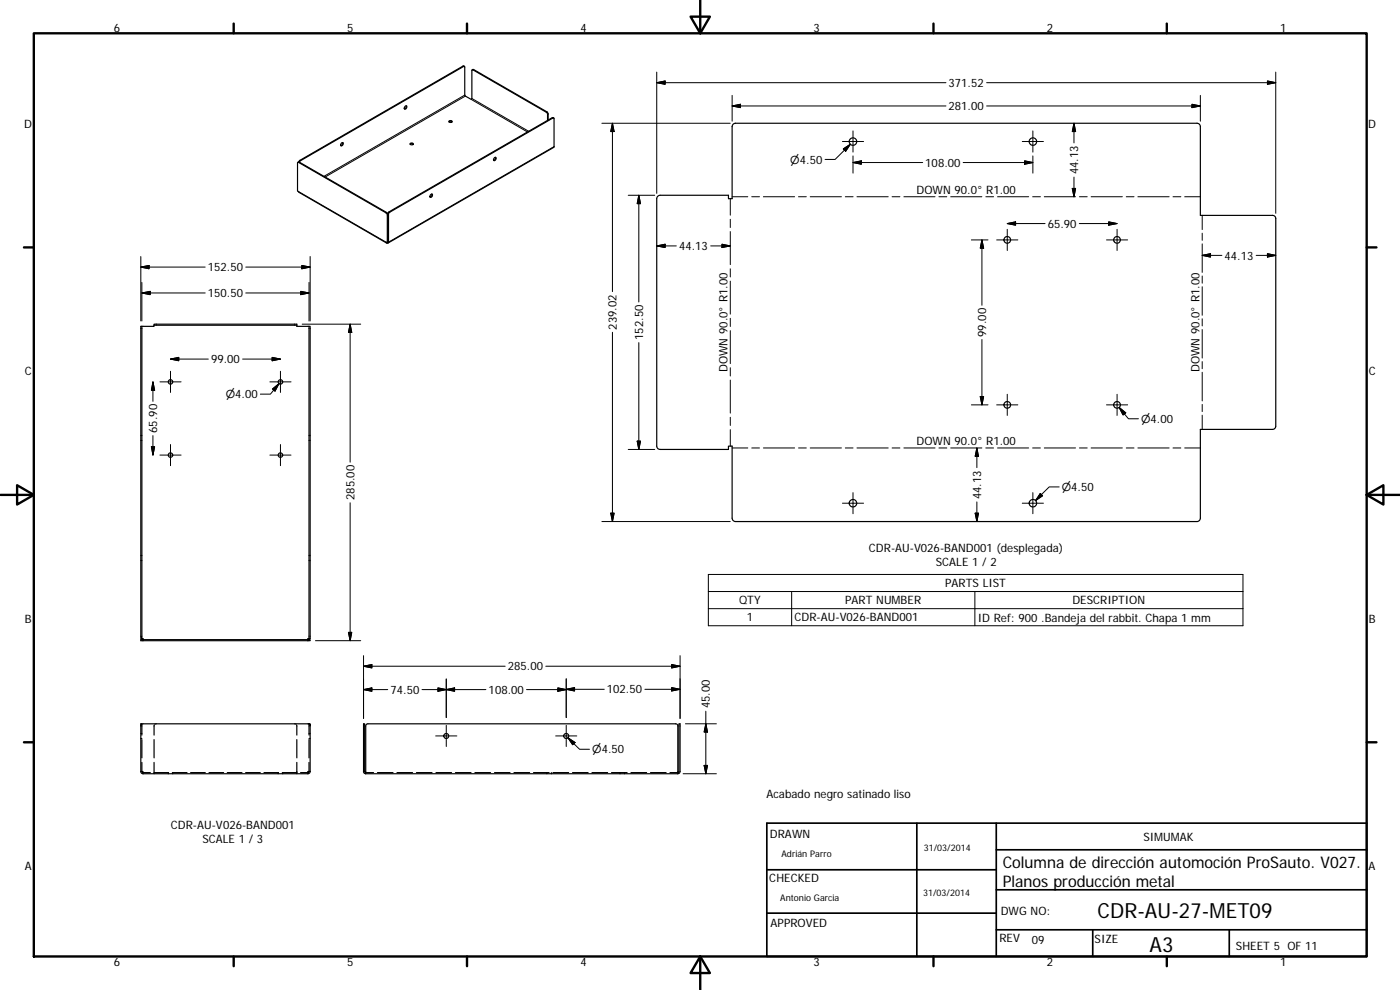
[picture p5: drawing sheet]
<svg xmlns="http://www.w3.org/2000/svg" width="420mm" height="297mm" viewBox="0 0 420 297" stroke-linecap="round" stroke-linejoin="round" font-family="sans-serif">
<g fill="none" stroke="#000" stroke-width=".36">
<path d="M139.4 19.9l-.5-.1-48.9 28.3-.3 .5M121.6 31.9a.33 .33 0 0 1 .5-.1 .33 .33 0 0 1-.1 .5 .38 .38 0 0 1-.4 .5 .38 .38 0 0 1-.2-.6zM121.9 31.7v.5l-.5 .5M134.7 36.6l.4-.2 .6 .2M134.8 36.3a.42 .42 0 0 1 .5-.2 .42 .42 0 0 1 .2 .6 .45 .45 0 0 1-.5 .1 .45 .45 0 0 1-.2-.5zM141.7 21l.4-.1 22.1 12.7 .3 .6v1.8M164.3 36.1v-1.8l-.3-.6-22.2-12.8-.2 .2v8.6l-.2 .1-1.7-1-.2-.3v-8.5l-.4-.1-48.9 28.3-.4 .4M166.2 35.4l-.5-.1-48.9 28.3-.4 .6v8.6l-.2 .1M89.8 48.6l26.3 15.2 .3 .6M89.8 48.6l-.4 .1M102.5 42.9a.33 .33 0 0 1 .5-.1 .33 .33 0 0 1 0 .5l-.5 .5a.49 .49 0 0 1-.3-.5 .49 .49 0 0 1 .3-.4zM102.8 42.8a.74 .74 0 0 1-.5 .9"/>
<path d="M123.1 43.3l.4-.2 .5 .2M123.1 43.1a.45 .45 0 0 1 .6-.3 .45 .45 0 0 1 .2 .6 .5 .5 0 0 1-.5 .1 .5 .5 0 0 1-.3-.4zM129.2 58.5l.3-.3a.5 .5 0 0 1 .2 .7 .5 .5 0 0 1-.7 .2zM129.6 58.2l-.1 .6-.4 .4M148.4 47.3a.33 .33 0 0 1 .5 0 .33 .33 0 0 1-.1 .5l-.1 .2a.34 .34 0 0 1-.5 .2 .34 .34 0 0 1 0-.6zM148.7 47.2v.4l-.5 .5M197.5 58.8l.6-.2h20.5v1h1.1v-21.6l.3-.6 .5-.4h139l.5 .4 .2 .6v26.6h21.7l.6 .2 .4 .6-.1 62.9-.5 .5h-.4h-21.7v26.7l-.2 .6-.5 .4h-139l-.5-.4-.3-.6v-21.6h-1.1v1h-20.5l-.6-.3-.4-.5v-74.5zM115.9 72.7l.3 .2zM116.2 72.9v-8.4l-.2-.6-26.3-15.2h-.4v8.6l.4 .4 26.3 15.2M116.2 72.9l.4-.2v-8.4l.4-.6 49.2-28.3v8.8l-49.7 28.7M42.3 97.9h.3v93.7h-.3zM46.2 97.6h42.9"/>
<path d="M46.2 97.6v.3h-3.6M89.1 97.6v-.3h-42.9v.3M89.1 97.6v.3h3.6M92.7 97.9h.4v93.7h-.4zM42.3 132.1h.1M42.3 130.7h.1M42.5 132.1h.1M42.5 130.7h.1M92.7 132.1h.1M92.7 130.7h.1M93 132.1h.1M93 130.7h.1"/>
<path d="M42.3 168.2h.1M42.3 166.7h.1M42.5 168.2h.1M42.5 166.7h.1M92.7 168.2h.1M92.7 166.7h.1M93 168.2h.1M93 166.7h.1M42.6 191.6h.3v.3M42.9 191.9h-.6v.3h.6M42.9 191.9v.1M42.9 192.2h.1"/>
<path d="M42.9 191.9h49.5M42.9 192.2h49.5M92.4 191.9h.7v.3h-.7M92.4 191.9v.1M92.4 192.2h.1M92.7 191.6h-.3v.3M42.3 217.8v13.7M42.6 217.4v-.2h-.3v.6M42.6 217.6v3M46.3 217.5l-.1 3.1M46.9 217.2h-.3M88.4 217.2h.4"/>
<path d="M89 217.5l.1 3.1M92.7 217.4v-.2h.4v.6l-.2-.5-.5-.1h-49.5l-.5 .1-.1 .5M92.7 217.6v3M93.1 217.8v13.7M42.3 231.5l.1 .5 .5 .2M42.3 221.6h.1M42.3 220.1h.1M42.3 231.5h.6v.7M42.5 221.6h.1M42.5 220.1h.1M42.6 228.7l.1 3 2.4 .1M42.6 221.9v5.5"/>
<path d="M42.9 232.2h49.5M46.2 231.8h4.4M46.2 228.7v2.9M46.2 231.7v.2M46.2 221.9v5.5M46.2 232.1v.1M50.5 231.8v.1M50.5 232.1v.1M51.7 231.8h4.4M51.8 231.8v.1M51.8 232.1v.1M57.2 231.8h4.4"/>
<path d="M62.7 231.8h4.4M68.2 231.8h4.4M73.7 231.8h4.4M79.2 231.8h4.4M83.5 231.8v.1M83.5 232.1v.1M84.7 231.8h4.4M84.8 231.8v.1M84.8 232.1v.1M89.1 231.7v.2M89.1 221.9v5.5M89.1 228.7v2.9"/>
<path d="M89.1 232.1v.1M92.7 221.6h.1M92.7 220.1h.1M92.7 228.7l-.1 3-2.4 .1M92.7 221.9v5.5M93 221.6h.1M93 220.1h.1M93.1 231.5l-.2 .5-.5 .2M93.1 231.5h-.7v.7M109.1 231.5v-14.3h.3v14.3M109.1 231.5l.2 .5 .5 .2M109.1 231.5h.3l.4 .3h2.3"/>
<path d="M109.8 232.2h93.6M109.8 232.2v-14.4l.4-.6h92.6l.4 .1 .2 .5v14.4M113.3 231.8h4.7M119.1 231.8h4.7M125 231.8h4.7M130.8 231.8h4.7M136.7 231.8h4.7M142.5 231.8h4.7M148.4 231.8h4.7M154.3 231.8h4.7M160.1 231.8h4.7M164.1 231.8v.1"/>
<path d="M164.1 232.1v.1M165.5 231.8v.1M165.5 232.1v.1M166 231.8h4.7M171.8 231.8h4.7M177.7 231.8h4.7M183.5 231.8h4.7M186.1 231.8v.1M186.1 232.1v.1M187.4 231.8v.1M187.4 232.1v.1M189.4 231.8h4.7"/>
<path d="M195.2 231.8h4.7M201.1 231.8h2.3l.3-.2v-14.4h.4v14.3l-.2 .5-.5 .2"/>
<circle cx="256" cy="42.5" r="1.13"/>
<circle cx="310" cy="42.5" r="1.13"/>
<circle cx="302.3" cy="72" r="1"/>
<circle cx="335.2" cy="72" r="1.01"/>
<circle cx="51.2" cy="114.6" r=".66"/>
<circle cx="84.2" cy="114.6" r=".66"/>
<circle cx="51.2" cy="136.5" r=".67"/>
<circle cx="84.2" cy="136.5" r=".67"/>
<circle cx="302.3" cy="121.5" r="1"/>
<circle cx="335.2" cy="121.5" r="1.01"/>
<circle cx="256" cy="151" r="1.13"/>
<circle cx="310" cy="151" r="1.13"/>
<circle cx="133.9" cy="220.8" r=".74"/>
<circle cx="169.9" cy="220.8" r=".75"/>
</g>
<g fill="none" stroke="#000" stroke-width=".3">
<path d="M138.9 19.8l.2 .1M139.5 28.5l-42.3 24.4M139.7 28.8l-42.1 24.3M141.4 29.8l16.9 9.8M141.6 29.5l17.1 9.9M142.1 20.9l-.1 .1M164.2 33.6l-.2 .1M164.5 34.2l-.2 .1M165.7 35.3l.2 .1M180.6 37h38.5M183.8 37v50.5M183.8 37l.5 2.5h-1z"/>
<path d="M197.1 21.6v36.4M197.1 24.8l2.5-.5v1zM197.1 24.8h86.8M219.7 28.6v7.8M219.7 31.8l2.5-.5v1zM256 39.3v6.3M283.9 31.8h-64.2M296.1 31.8h64.1M296.1 24.8h86.8M310 39.3v6.3M322.3 37v5.9M322.3 37l.5 2.5h-1z"/>
<path d="M357.7 31.3l2.5 .5-2.5 .5zM360.2 28.6v7.8M380.4 24.3l2.5 .5-2.5 .5zM382.9 21.6v42.4M89.7 57.5l26.2 15.2M89.8 48.6l-.1 .1M90 48.1l.2 .1M166.3 44l-49.7 28.7-.2-.1M188.5 58.6h8M191.7 58.6v32M191.7 58.6l.5 2.5h-1zM219.2 59.6v5"/>
<path d="M219.7 59h4.7M225.6 59h2.3M229.1 59h9.4M239.6 59h2.4M243.2 59h9.3M252.8 42.5h6.4M253.1 44.7l2.1-1.4-1.4 2.1zM253.7 59h2.3M255.2 43.3l-4.6 4.5h-3M256 48.8l2.5-.5v1zM256 46.8v5.1M257.2 59h9.4"/>
<path d="M267.7 59h2.4M271.3 59h9.3M276.9 48.8h-20.9M281.8 59h2.4M285.3 59h9.4M289.1 48.8h20.9M295.9 59h2.3M299.4 59h9.3M306.8 42.5h6.3M307.5 48.3l2.5 .5-2.5 .5zM309.9 59h2.3M310 46.8v5.1"/>
<path d="M313.4 59h9.4M321.8 56.5h1l-.5 2.5zM322.3 53.1v5.9M323.9 59h2.4M327.5 59h9.3M338 59h2.3M341.5 59h9.4M352 59h2.4M355.5 59h4.7M42.3 77v19.3M90.6 79.7l2.5 .4-2.5 .5zM93.1 77v19.3"/>
<path d="M116.1 63.8l-.2 .1M116.4 64.4l-.2 .1M116.4 64.2l.2 .1M116.8 63.6l.2 .1M197.1 73.8l2.5-.5v1zM203 73.8h-5.9M213.3 73.8h5.9M216.7 73.3l2.5 .5-2.5 .5zM219.2 65.8v2.5M219.2 69.5v9.9M291.5 72h5M294.7 72v19.6"/>
<path d="M294.7 72l.5 2.5h-1zM299.1 72h6.4M302.3 67.1l2.5-.5v1zM302.3 67.1h11.3M302.3 68.8v6.4M323.9 67.1h11.3M332.1 72h6.3M332.7 66.6l2.5 .5-2.5 .5zM335.2 68.8v6.4M360.8 64.6v4.3M360.8 70v2.1M360.8 73.2v8.5"/>
<path d="M360.8 76.6l2.5-.5v1zM360.8 76.6h5.9M377 76.6h5.9M380.4 76.1l2.5 .5-2.5 .5zM42.3 80.1l2.4-.4v.9zM42.3 80.1h19.3M42.6 87.9l2.5-.5v1zM42.6 87.9h19M42.6 84.7v11.6M73.8 87.9h18.9M73.8 80.1h19.3M90.3 87.4l2.4 .5-2.4 .5z"/>
<path d="M90.7 97.3h17.6M92.7 84.7v11.6M105.1 97.3l.5 2.4h-1zM105.1 97.3v41.4M183.8 99.7v56.8M219.2 80.6v2.5M219.2 84.3v10M219.2 95.5v2.5M219.2 99.2v9.9M360.8 82.8v2.2M360.8 86v8.6M360.8 95.7v2.1"/>
<path d="M360.8 98.9v8.5M45.9 114.6v5.8M45.9 114.6l.5 2.5h-1zM48 114.6h6.3M51.2 111.4v6.4M51.2 107.7l2.4-.5v1zM51.2 107.7h11.3M72.8 107.7h11.4M81 114.6h6.3M81.7 107.2l2.5 .5-2.5 .5zM81.8 116.7l1.9-1.6-1.2 2.2zM83.7 115.1l-2.5 3.2h-3.1"/>
<path d="M84.2 111.4v6.4M191.7 102.8v32.1M219.2 110.3v2.5M219.2 114v10M294.2 119h1l-.5 2.5zM294.7 101.9v19.6M302.3 118.3v6.4M335.2 118.3v6.4M360.8 108.5v2.1M360.8 111.7v8.6M45.4 134h1l-.5 2.5zM45.9 130.7v5.8"/>
<path d="M48 136.5h6.3M51.2 133.4v6.3M81 136.5h6.3M84.2 133.4v6.3M188.5 134.9h8M191.2 132.4h1l-.5 2.5zM219.2 125.2v2.5M219.2 128.9v5M219.7 134.4h4.7M225.6 134.4h2.3M229.1 134.4h9.4M239.6 134.4h2.4"/>
<path d="M243.2 134.4h9.3M253.7 134.4h2.3M257.2 134.4h9.4M267.7 134.4h2.4M271.3 134.4h9.3M281.8 134.4h2.4M285.3 134.4h9.4M291.5 121.5h5M293.2 134.4v5.9M293.2 134.4l.5 2.5h-1zM295.9 134.4h2.3M299.1 121.5h6.4"/>
<path d="M299.4 134.4h9.3M309.9 134.4h2.3M313.4 134.4h9.4M323.9 134.4h2.4M327.5 134.4h9.3M332.1 121.5h6.3M335.9 122.2l2.8 3.4h3M335.9 122.2l2 1.7-.9 .6zM338 134.4h2.3M341.5 134.4h9.4M352 134.4h2.4M355.5 134.4h4.7"/>
<path d="M360.8 121.3v2.2M360.8 124.6v4.2M105.1 150.9v41.3M180.6 156.5h38.5M183.3 154h1l-.5 2.5zM252.8 151h6.4M256 147.8v6.3M292.7 154h1l-.5 2.5zM293.2 150.6v5.9M306.8 151h6.3M310 147.8v6.3M312.2 148.1l.7 .7-2.1 1.4z"/>
<path d="M317.9 146.1h-3l-4.1 4.1M212.6 172.4h160.4v15.3h-160.4zM212.6 177.5h160.4M237.6 177.5v10.2M292.6 177.5v10.2M94.7 192.2h13.6M104.6 189.7h1l-.5 2.5zM109.1 199.9l2.5-.5v1zM109.1 199.9h42.5M109.1 196.7v18.9M163.8 199.9h40.3M201.6 199.4l2.5 .5-2.5 .5z"/>
<path d="M204.1 196.7v18.9M212.6 182.6h160.4M109.1 206.9l2.5-.5v1zM109.1 206.9h7.3M126.7 206.9h19.1M131.4 206.4l2.5 .5-2.5 .5zM133.9 217.6v6.4M133.9 206.9l2.5-.5v1zM133.9 203.7v11.6M158 206.9h11.9M167.4 206.4l2.5 .5-2.5 .5zM169.9 217.6v6.4"/>
<path d="M169.9 206.8l2.5-.5v1zM169.9 206.8h11.4M169.9 203.6v11.7M193.5 206.8h10.6M201.6 206.3l2.5 .5-2.5 .5zM205.7 217.2h9.3M211.8 213.4v18.8M211.8 217.2l.5 2.4h-1zM130.8 220.8h6.3M166.8 220.8h6.3M170.4 221.4l3.5 3.4h3M170.4 221.4l2.2 1.4-.7 .7z"/>
<path d="M205 232.2h10M211.3 229.7h1l-.5 2.5z"/>
</g>
<g fill="none" stroke="#000" stroke-width=".71">
<path d="M10.1 10h400.1v277h-400.1zM70.1 7.1v2.9M140.2 7.1v2.9M207.3 5h5.8l-2.9 5zM210.2 0v10M280.2 7.1v2.9M350.2 7.1v2.9M7.2 74.2h2.9M410.2 74.2h2.9M.2 148.5h9.9M5.1 145.6l5 2.9-5 2.9zM410.2 148.5l5-2.9v5.8z"/>
<path d="M410.2 148.5h9.9M7.2 222.7h2.9M410.2 222.7h2.9M70.1 287v2.9M140.2 287v2.9M210.2 287l2.9 5h-5.8zM210.2 287v10M280.2 287v2.9M350.2 287v2.9"/>
</g>
<path d="M230.1 247h180.1v40h-180.1zM275.2 247v40M299 255h111.2M299 247v40M230.1 274h68.9M230.1 261h68.9M299 279h111.2M299 267h111.2M327.9 279v8M368.9 279v8" fill="none" stroke="#000" stroke-width=".51"/>
<g fill="#000" stroke="#000" stroke-width=".3">
<path d="M183.8 37l.5 2.5h-1zM197.1 24.8l2.5-.5v1zM219.7 31.8l2.5-.5v1zM322.3 37l.5 2.5h-1zM357.7 31.3l2.5 .5-2.5 .5zM380.4 24.3l2.5 .5-2.5 .5zM253.1 44.7l2.1-1.4-1.4 2.1zM256 48.8l2.5-.5v1zM307.5 48.3l2.5 .5-2.5 .5zM321.8 56.5h1l-.5 2.5zM42.3 80.1l2.4-.4v.9zM191.7 58.6l.5 2.5h-1z"/>
<path d="M197.1 73.8l2.5-.5v1zM216.7 73.3l2.5 .5-2.5 .5zM294.7 72l.5 2.5h-1zM302.3 67.1l2.5-.5v1zM332.7 66.6l2.5 .5-2.5 .5zM360.8 76.6l2.5-.5v1zM380.4 76.1l2.5 .5-2.5 .5zM42.6 87.9l2.5-.5v1zM90.3 87.4l2.4 .5-2.4 .5zM90.6 79.7l2.5 .4-2.5 .5zM105.1 97.3l.5 2.4h-1zM45.9 114.6l.5 2.5h-1z"/>
<path d="M51.2 107.7l2.4-.5v1zM81.7 107.2l2.5 .5-2.5 .5zM81.8 116.7l1.9-1.6-1.2 2.2zM294.2 119h1l-.5 2.5zM45.4 134h1l-.5 2.5zM191.2 132.4h1l-.5 2.5zM293.2 134.4l.5 2.5h-1zM335.9 122.2l2 1.7-.9 .6zM183.3 154h1l-.5 2.5zM292.7 154h1l-.5 2.5zM312.2 148.1l.7 .7-2.1 1.4zM104.6 189.7h1l-.5 2.5z"/>
<path d="M109.1 199.9l2.5-.5v1zM109.1 206.9l2.5-.5v1zM131.4 206.4l2.5 .5-2.5 .5zM133.9 206.9l2.5-.5v1zM167.4 206.4l2.5 .5-2.5 .5zM169.9 206.8l2.5-.5v1zM201.6 199.4l2.5 .5-2.5 .5zM201.6 206.3l2.5 .5-2.5 .5zM211.8 217.2l.5 2.4h-1zM170.4 221.4l2.2 1.4-.7 .7zM211.3 229.7h1l-.5 2.5z"/>
</g>
<g font-size="6.3">
<text x="329.4" y="275.4">CDR-AU-27-MET09</text>
<text x="345" y="285.6">A3</text>
</g>
<g font-size="4.8">
<text x="300.9" y="260.4">Columna de dirección automoción ProSauto. V027.</text>
<text x="300.9" y="266.2">Planos producción metal</text>
</g>
<g font-size="3.5">
<text x="34.2" y="9.6">6</text>
<text x="104.2" y="9.6">5</text>
<text x="174.2" y="9.6">4</text>
<text x="244.2" y="9.6">3</text>
<text x="314.2" y="9.6">2</text>
<text x="384.2" y="9.6">1</text>
<text x="284.7" y="26.1">371.52</text>
<text x="284.7" y="33.1">281.00</text>
<text x="7.3" y="38.4">D</text>
<text x="410.6" y="38.4">D</text>
<text x="277.7" y="50.1">108.00</text>
<text x="323.6" y="52.3" transform="rotate(-90 323.6 52.3)">44.13</text>
<text x="275" y="58.2">DOWN 90.0° R1.00</text>
<text x="314.4" y="68.3">65.90</text>
<text x="203.8" y="75.1">44.13</text>
<text x="367.5" y="77.9">44.13</text>
<text x="62.4" y="81.4">152.50</text>
<text x="62.4" y="89.2">150.50</text>
<text x="185.1" y="98.9" transform="rotate(-90 185.1 98.9)">239.02</text>
<text x="295.9" y="101.1" transform="rotate(-90 295.9 101.1)">99.00</text>
<text x="193" y="102" transform="rotate(-90 193 102)">152.50</text>
<text x="7.4" y="112.6">C</text>
<text x="63.3" y="109">99.00</text>
<text x="218.3" y="111.7" transform="rotate(-90 218.3 111.7)">DOWN 90.0° R1.00</text>
<text x="359.9" y="111.7" transform="rotate(-90 359.9 111.7)">DOWN 90.0° R1.00</text>
<text x="410.8" y="112.6">C</text>
<text x="47.2" y="129.9" transform="rotate(-90 47.2 129.9)">65.90</text>
<text x="275" y="133.6">DOWN 90.0° R1.00</text>
<text x="294.4" y="149.8" transform="rotate(-90 294.4 149.8)">44.13</text>
<text x="106.4" y="150" transform="rotate(-90 106.4 150)">285.00</text>
<text x="260.8" y="165.6">CDR-AU-V026-BAND001 (desplegada)</text>
<text x="280.8" y="169.8">SCALE 1 / 2</text>
<text x="283.6" y="176.2">PARTS LIST</text>
<text x="221.8" y="181.3">QTY</text>
<text x="253.7" y="181.3">PART NUMBER</text>
<text x="321.8" y="181.3">DESCRIPTION</text>
<text x="7.4" y="186.9">B</text>
<text x="224.1" y="186.4">1</text>
<text x="238.5" y="186.5">CDR-AU-V026-BAND001</text>
<text x="293.5" y="186.5">ID Ref: 900 .Bandeja del rabbit. Chapa 1 mm</text>
<text x="410.8" y="186.9">B</text>
<text x="152.4" y="201.2">285.00</text>
<text x="117.2" y="208.2">74.50</text>
<text x="146.7" y="208.2">108.00</text>
<text x="182.1" y="208.1">102.50</text>
<text x="213.1" y="212.6" transform="rotate(-90 213.1 212.6)">45.00</text>
<text x="230.1" y="239.3">Acabado negro satinado liso</text>
<text x="51.3" y="248.9">CDR-AU-V026-BAND001</text>
<text x="231.1" y="251.4">DRAWN</text>
<text x="60.7" y="253.1">SCALE 1 / 3</text>
<text x="343.2" y="252.3">SIMUMAK</text>
<text x="7.4" y="261.1">A</text>
<text x="410.8" y="261.1">A</text>
<text x="230.9" y="264.6">CHECKED</text>
<text x="300.3" y="274.5">DWG NO:</text>
<text x="231.3" y="278.2">APPROVED</text>
<text x="299.9" y="282.6">REV</text>
<text x="309.7" y="283.3">09</text>
<text x="328.5" y="283">SIZE</text>
<text x="370.9" y="285.1">SHEET 5 OF 11</text>
<text x="34.2" y="289.9">6</text>
<text x="104.2" y="289.9">5</text>
<text x="174.2" y="289.9">4</text>
<text x="244.2" y="289.9">3</text>
<text x="314.2" y="289.9">2</text>
<text x="384.2" y="289.9">1</text>
</g>
<g font-size="3.3">
<text x="237.2" y="49.1">⌀4.50</text>
<text x="67.7" y="119.5">⌀4.00</text>
<text x="342.4" y="126.9">⌀4.00</text>
<text x="318.7" y="147.3">⌀4.50</text>
<text x="177.7" y="226">⌀4.50</text>
</g>
<g font-size="2.7">
<text x="234.5" y="257.1">Adrián Parro</text>
<text x="277.3" y="255.2">31/03/2014</text>
<text x="277" y="268.7">31/03/2014</text>
<text x="234.2" y="270.2">Antonio Garcia</text>
</g>
</svg>
